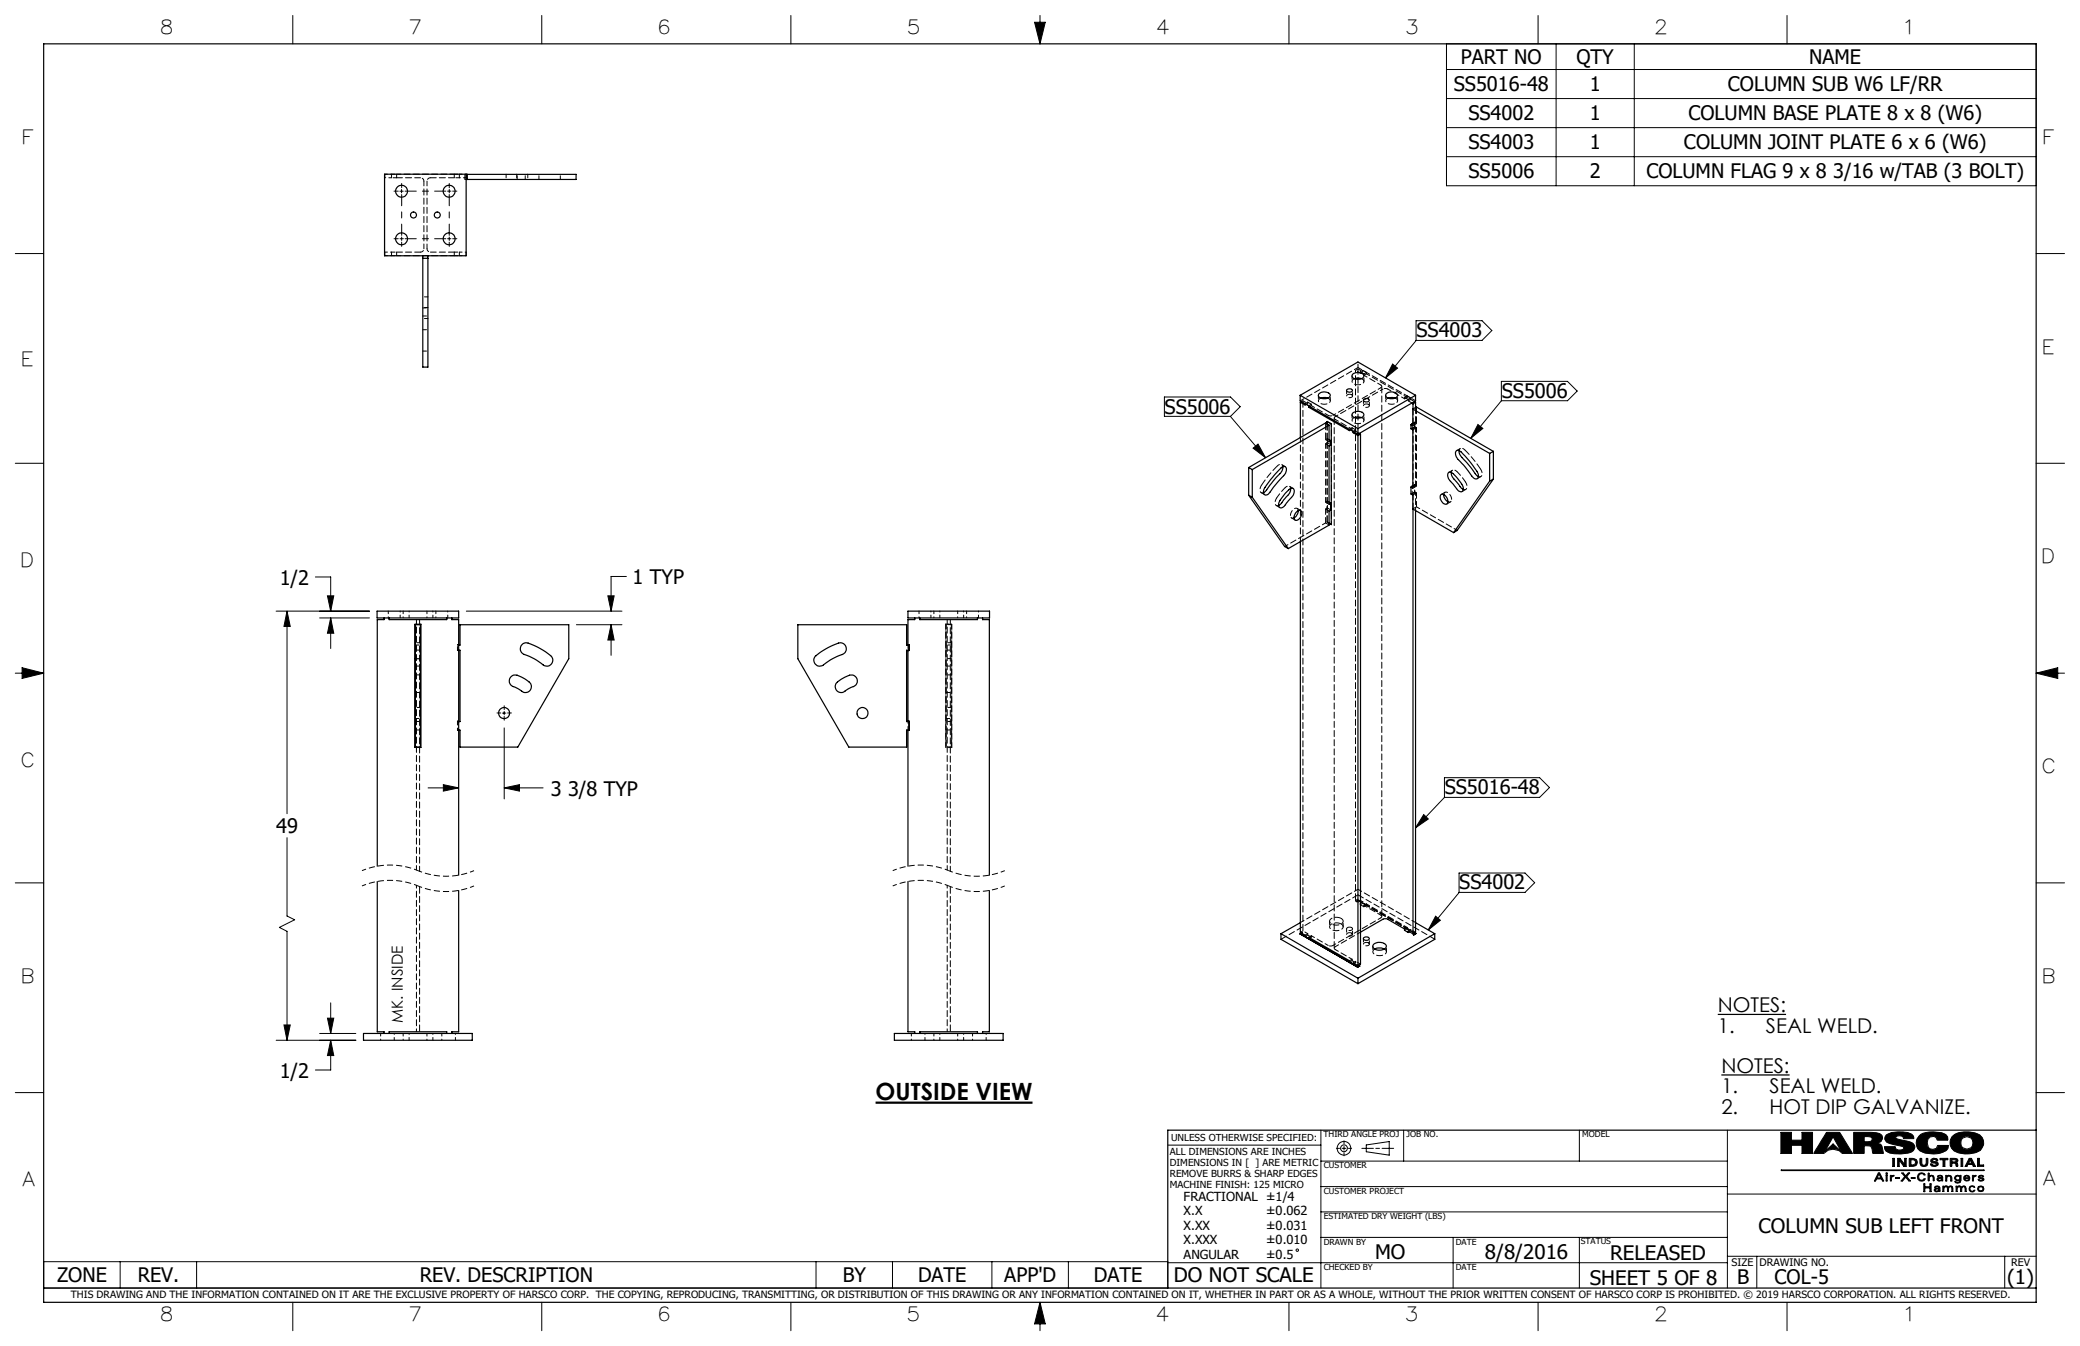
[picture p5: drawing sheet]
<svg xmlns="http://www.w3.org/2000/svg" width="432mm" height="279mm" viewBox="0 0 432 279" stroke-linecap="round" stroke-linejoin="round" font-family="sans-serif">
<g fill="none" stroke="#000" stroke-width=".21">
<path d="M60.8 3.2v5.9M112.5 3.2v5.9M164.2 3.2v5.9M214.8 4.6h2.2l-1.1 4.5zM215.9 3.2v5.9M267.6 3.2v5.9M300.3 9.1h122.4v29.5h-122.4zM300.3 14.4h122.4M319.3 3.2v5.9M323 9.1v29.5M339.3 9.1v29.5M371 3.2v5.9"/>
<path d="M83 39.7h.7M83.4 39.3v.7M300.3 20.5h122.4M300.3 26.5h122.4M300.3 32.5h122.4M3.2 52.6h5.9M422.7 52.6h5.9M289.1 75.6l1 .8-2.5 2.1zM294 66.6h13.7l2 2-2 2.1h-13.7zM294 70.7l-6.4 7.8M311.7 79.2h13.7l2 2-2 2h-13.7zM3.2 96.2h5.9"/>
<path d="M241.7 82.4h13.7l2.1 2-2.1 2h-13.7zM255.4 86.5l7.3 8.5M260.1 93l1.1-.8 1.5 2.8zM306.8 88.1l1 .8-2.5 2.1zM311.7 83.2l-6.4 7.8M422.7 96.2h5.9M65.5 119.8h3.2v7.1M130 119.7h-3.1v7.2M3.2 139.7h5.9M4.6 138.6l4.5 1.1-4.5 1.1zM57.3 126.9h19.4M59.6 126.9l.7 3.1h-1.4z"/>
<path d="M59.6 126.9v42M66.4 128.3h10.3M68 123.7h1.3l-.6 3.2zM68.7 128.3l.6 3.1h-1.3zM68.7 128.3v6.3M96.8 126.9h32.3M119.7 129.7h9.4M126.2 123.7h1.3l-.6 3.2zM126.9 129.7v6.3M126.9 129.7l.6 3.2h-1.3zM422.7 139.7h5.9M422.7 139.7l4.5-1.1v2.2z"/>
<path d="M104.3 148h.7M104.7 151.1v14.7M104.7 147.7v.7M59.6 173.9v16.2l1.6 .8-3.2 1.6 1.6 .8v22.6M88.9 163.5h6.3M92 162.9l3.2 .6-3.2 .7zM104.7 163.5l3.1-.6v1.3zM104.7 163.5h8M295.6 169.1l.9 .9-2.6 1.8zM299.9 161.4h19.7l2.1 2.1-2.1 2h-19.7zM299.9 165.5l-6 6.3M3.2 183.3h5.9"/>
<path d="M298 190.2l1 .8-2.5 2zM302.9 181.2h13.7l2 2-2 2h-13.7zM302.9 185.3l-6.4 7.7M422.7 183.3h5.9M57.3 215.9h16.6M58.9 212.8h1.4l-.7 3.1zM66.4 214.5h7.5M68 211.3h1.3l-.6 3.2zM68.7 215.9l.6 3.2h-1.3zM68.7 208.2v6.3M68.7 215.9v6.2h-3.2M3.2 226.8h5.9"/>
<path d="M242.4 237.7h31.8M274.2 234.6v32.8M277.4 238.4h.7M278.6 238.4h.8M279 236.8v.7M279 238v.8M279 239.3v.6M279.9 238.4h.7M282.7 238.4h2.4M283.6 237.7l4.8-.7v2.8l-4.8-.7zM285.6 238.4h.8M286.9 238.4h2.4"/>
<path d="M291.4 234.6v6.4M327.9 234.6v6.4M358.6 234.6v32.8M369.7 235.1h2.2v1.6h2.2v-1.6h2.2v4.3h-2.2v-1.7h-2.2v1.7h-2.2zM379.2 235.1h2.7l2.7 4.3h-2.2a2.5 2.5 0 0 0-3.8 0h-2.1zM380.5 236l1.7 3-1.7-1.5-1.7 1.5zM384.8 235.1h3.7l1.7 .2 .5 .4 .1 .6-.3 .7-.8 .3 .7 .2 .3 .4 .3 1.5h-2.2l-.2-1-.3-.5-.6-.1h-.7v1.6h-2.2zM387 235.9l1.4 .1a.51 .51 0 0 1 0 .9l-1.4 .1zM389.7 237.3h.1M391.6 235.6a6.4 6.4 0 0 1 5.3-.2l.3 .4 .1 .6h-2.1l-.1-.4a1.07 1.07 0 0 0-1.5 .1v.1a3 3 0 0 0 1.9 .6l1.6 .5 .4 .7a1.36 1.36 0 0 1-1.4 1.4 6.7 6.7 0 0 1-4.6-.5l-.3-.9h2.3v.4a1.01 1.01 0 0 0 1.7-.2l-.4-.3-3.1-.8-.4-.7zM398.5 235.7a5.3 5.3 0 0 1 5.5-.2l.3 .5 .1 .7h-2.2l-.3-.6-.5-.2-.7 .1-.5 .5-.1 .7 .2 1 .4 .3 .5 .1 .8-.2 .2-.6h2.3l-.1 .6a3.9 3.9 0 0 1-2.8 1.1 4.2 4.2 0 0 1-3.5-1.1 2.19 2.19 0 0 1 .4-2.7zM405.2 235.9a5.4 5.4 0 0 1 5.8-.4 2.09 2.09 0 0 1 .8 2.2l-.7 1.1a5.9 5.9 0 0 1-5.4 .1 2.08 2.08 0 0 1-.5-3z"/>
<path d="M422.7 226.8h5.9M274.2 256.9h84.4M274.2 251.6h84.4M274.2 246.3h84.4M274.2 241h84.4M301.7 256.9v10.5M327.9 256.9v10.5M358.6 247.9h64.1M369.8 242.9h42.1v.1h-42.1zM389.9 243.5h.3l.9 1.6h-.3l-.2-.4h-1l-.2 .4h-.3zM390.1 243.7l.4 .8h-.8zM391.5 244h.3v1.1h-.3z"/>
<path d="M391.5 243.5h.3v.2h-.3zM392.4 244h.2v.2l.2-.2h.4v.2l-.5 .1-.1 .8h-.2zM392.6 244.2h.1M392.9 240.5h.4v1.6h-.4zM393.6 244.4h.7v.2h-.7zM393.9 240.5h.5l1 1.2v-1.2h.3v1.6h-.5l-.9-1.3v1.3h-.4zM394.3 240.8h.1M394.8 243.5h.3l.5 .6 .5-.6h.4l-.7 .7 .8 .9h-.3l-.7-.7-.6 .7h-.3l.7-.9zM396.3 240.5a1.61 1.61 0 0 1 1.7 .5v.3l-.1 .5-.8 .3h-.8zM396.7 240.7a.62 .62 0 0 1 .8 .2 .62 .62 0 0 1 0 .7l-.8 .2zM396.8 244.4h.7v.2h-.7zM398.3 243.7a.87 .87 0 0 1 1.4 .2l-.7-.3-.3 .1-.3 .2-.1 .4 .2 .5a.59 .59 0 0 0 .9-.1h.3l-.3 .4h-.9l-.4-.3-.1-.5z"/>
<path d="M398.6 240.5h.4v1l.1 .3 .3 .1 .3-.1 .2-.4v-.9h.3v.9l-.2 .5a.93 .93 0 0 1-1.4-.4zM399.4 245.7h.2v.6h1v-.6h.3v1.7h-.3v-.8h-1v.8h-.2zM400.3 243.5h.2v.7l.5-.3a.79 .79 0 0 1 .4 1.2h-.1a.87 .87 0 0 0-.3-1 .85 .85 0 0 0-.5 1h-.2zM400.5 244.2h.1M400.9 240.7l.5-.3 .7 .1 .2 .4h-.4l-.1-.2h-.3l-.3 .2 .2 .2 .8 .2 .2 .4-.1 .2-.6 .2-.7-.1-.2-.4h.3l.4 .3 .5-.1v-.2l-1-.3-.2-.2zM401.7 246.3a.67 .67 0 0 1 1 .3v.7h-.2v-.1l-.7 .2-.2-.2v-.3l.1-.2 .8-.1-.1-.2-.3-.1-.5 .2zM402.4 244.7l.7-.1-.1 .3-.2 .1h-.3zM402.5 246.8h.1M402.5 246.8l-.8 .2 .2 .2h.3l.2-.1 .1-.3M402.5 247.2h.1M402.8 240.5h1.6v.2h-.6v1.4h-.4v-1.4h-.6zM403.1 244.6h.1"/>
<path d="M403.1 244.4l-.1-.2-.3-.1-.5 .2v-.2l.6-.2 .4 .2 .1 1h-.2v-.1M403.1 244.4l-.8 .1-.2 .3 .3 .3 .3 .1 .4-.2M403.1 244.4h.1M403.1 245h.1M403.5 246.4v-.2h-.2v1.1h.2l.1-.8 .4-.2 .3 .4v.6h.2l.1-.8 .3-.2 .3 .4v.6h.2l-.1-1-.5-.1-.3 .3M403.5 246.4l.5-.3 .4 .4M403.5 246.4h.1M403.9 244h.2v.2l.4-.3 .5 .2 .2 .4v.6h-.2l-.2-.9-.2-.1-.3 .1-.2 .9h-.2zM404.1 244.2h.1M404.4 246.5h.1M404.8 240.5a1.96 1.96 0 0 1 1.6 .2l-.1 .5-.3 .1 .4 .2 .1 .6h-.4a.61 .61 0 0 0-.7-.7h-.2v.7h-.4zM405.2 240.7l.8 .1v.3l-.8 .1z"/>
<path d="M405.9 244.1l.5-.2 .5 .3v-.2h.2v1l-.2 .5-.5 .1-.5-.1-.1-.3 .8 .2 .2-.1 .1-.4-.5 .2-.5-.2-.2-.4zM406 241.3h.1M406.1 244.2l.3-.1 .4 .1 .1 .3-.1 .3-.4 .2-.3-.2-.1-.3zM406.3 246.4v-.2h-.3l.1 1.1h.2l.1-.8 .3-.2 .3 .4v.6h.2l.1-.8 .4-.2 .3 .4v.6h.2l-.2-1-.4-.1-.4 .3M406.3 246.4l.4-.3 .5 .4M406.3 246.4h.1M407.1 240.5h.4v1.6h-.4zM407.2 246.5h.1M407.9 244.1l.4-.2 .5 .2 .1 .5h-1.1l.2 .3 .3 .1 .6-.2-.1 .2-.7 .1-.4-.2v-.6zM408 244.2l.3-.1 .4 .4h-.8zM408.8 240.5h.5l.8 1.6h-.5l-.1-.4h-1l-.2 .4h-.3zM408.9 246.3l.5-.2 .4 .1 .2 .3-.8-.2-.2 .2-.1 .3 .2 .4 .3 .1 .6-.2-.2 .2-.7 .1-.3-.3z"/>
<path d="M409 240.8l.3 .7h-.6zM409.5 244h.2v.2l.5-.2v.2l-.4 .1-.1 .8h-.2zM409.7 244.2h.1M410.5 240.5h.4v1.3h.9v.3h-1.3zM410.7 246.3l.5-.1 .5 .1 .2 .5-.2 .4-.5 .2-.5-.2-.2-.4zM410.7 244.2a.74 .74 0 0 1 1.1-.1v.2l-.5-.2-.4 .2 .7 .2 .3 .3a.76 .76 0 0 1-1.1 .3l-.2-.3 .8 .2 .2-.2a.87 .87 0 0 1-.9-.6zM410.8 246.5l.4-.2 .4 .2 .1 .3-.1 .3-.4 .1-.4-.1-.1-.3zM9.1 261.9h233.3v5.5h-233.3zM24.9 261.9v5.5M40.8 261.9v5.5M60.8 270.3v5.9M112.5 270.3v5.9"/>
<path d="M164.2 270.3v5.9M169.4 261.9v5.5M185.3 261.9v5.5M205.9 261.9v5.5M215.9 270.3v5.9M215.9 270.3l1.1 4.5h-2.2zM221.8 261.9v5.5M242.4 262.1h116.2M267.6 270.3v5.9M319.3 270.3v5.9M358.6 260.8h64.1M364.7 260.8v6.6"/>
<path d="M371 270.3v5.9M416.2 260.8v6.6"/>
<circle cx="279" cy="238.4" r=".71"/>
<circle cx="279" cy="238.4" r="1.41"/>
<circle cx="408.3" cy="237.3" r="1.3"/>
<circle cx="269.3" cy="259.5" r=".25"/>
</g>
<g fill="none" stroke="#000" stroke-width=".25">
<path d="M9.1 9.1h413.6v261.2h-413.6zM96.8 36.2v16.9h-17v-16.9h39.8v1.1h-22.8M97 36.2v1.1M87.8 53.1v23.1h1v-23.1M87.8 53.6h1M280.8 77.6a1.55 1.55 0 0 1 2.3 .4 1.42 1.42 0 0 1-2.4 0zM281.2 78.6l.8-.1 .6 .1M281.4 78.5v.2M259.2 97v5.8M259.2 97l.8 .5M260 97.5v5.7M266.1 97a.61 .61 0 0 1 .8-.1 .61 .61 0 0 1 .1 .9 4.8 4.8 0 0 1-1.6 2.1l-1.4 1.7a1.49 1.49 0 0 1-1.4 1.2 1.06 1.06 0 0 1 0-1.6l2-2.6z"/>
<path d="M266.3 96.9a2.53 2.53 0 0 1-1.3 2.2l-2.3 2.9-.4 .3M269.9 82.1v1.1l12 6.9M269.9 82.1l12 6.9M269.9 82.1l12-7 12 7M269.9 83.5l1 .6v-.3M269.9 83.5v7.3M270.2 83.4l-.3 .1M271.7 84.2v.3M271.7 84.5l8.4 4.9v-.3M271.9 84.4l-.2 .1M273.8 81.8a1.56 1.56 0 0 1 2.4 .2 1.46 1.46 0 0 1-2.4 .4l-.1-.2zM274.2 82.7l.6-.2 .8 .2"/>
<path d="M275.5 88v-.5l.9 .5v20.9l-.5-.3M275.5 87.5v.5M275.9 88.3l-.7-.5-16 9.2M275.9 88.3l-15.9 9.2M275.9 88.3v3.4l.4-.2M275.9 91.3l.4 .2M276.3 91.5v.9l-.4 .2v12.1l.4-.2M279.6 80.9a.67 .67 0 0 1 1.1 .2 .69 .69 0 0 1-1.2-.1zM280.8 85.7a1.58 1.58 0 0 1 2.3 .3 1.37 1.37 0 0 1-2 .6 .53 .53 0 0 1-.4-.3 .53 .53 0 0 1 .1-.6zM280.9 89.6v.2M280.9 89.8l1 .6M281.1 89.7l-.2 .1"/>
<path d="M281.2 86.7l.6-.2 .8 .2M281.9 89v1.1M281.9 90.4v110M282.2 90l.2 .1M282.4 90.1l-.5 .3M282.4 90.1v110l-.5 .3M283 83a.68 .68 0 0 1 1.2 .1 .66 .66 0 0 1-.6 .3 .66 .66 0 0 1-.6-.4zM287.8 81.7a1.58 1.58 0 0 1 2.3 .3 1.46 1.46 0 0 1-2.3 .4l-.1-.3zM288.1 82.7l.6-.2 .9 .2M292.9 88.2v.8l.4 .2v12.1l-.4-.2M293.1 83.7l.2 .1M293.2 87.9v.1"/>
<path d="M293.2 87.9l.1 .1M293.2 88l-.3 .2M293.3 84.9l15.9 9.2M293.3 84.9l.7-.4 16 9.2M293.3 84.9v3.5l-.4-.2M293.3 83.8v1.1M293.6 83.4l.3 .1M293.9 83.5l-.6 .3M293.9 82.1v1.1l-12 6.9M293.9 83.5v1.1M293.9 82.1l-12 6.9M300.7 98.1a.88 .88 0 0 1 1.2 .5l.9 1a2.12 2.12 0 0 1 .8 2.4 1.05 1.05 0 0 1-1.4-.8l-.6-.8a1.96 1.96 0 0 1-.9-2.3z"/>
<path d="M301.3 98.1a2.99 2.99 0 0 0 1.2 2.1l.9 1.2 .4 .2M302.3 93.6l.5-.1a14.7 14.7 0 0 1 4.1 5.1 .61 .61 0 0 1-.3 .8 .61 .61 0 0 1-.8-.3l-2.3-2.9a3.1 3.1 0 0 1-1.3-2.1zM302.9 93.6a2.79 2.79 0 0 0 1.3 2.1l1.1 1.3a4.7 4.7 0 0 0 1.6 1.9M309.2 94.1v5.8M309.2 99.9l-7.4 10.7M310 93.7l-.8 .4M310 99.4l-.8 .5M310 93.7v5.7M310 99.4l-7.5 10.7-.7 .5M259.2 102.8l.8 .4M259.2 102.8l7.5 10.7 .7 .4M260 103.2l7.4 10.7"/>
<path d="M267.7 101.5a.61 .61 0 0 1 .8 0 .61 .61 0 0 1 .1 .8l-.2 .6-1.3 1.5a1.25 1.25 0 0 1-1.5 .9 1.75 1.75 0 0 1 .6-2zM267.9 101.4a2.97 2.97 0 0 1-1.2 2.1l-.7 1-.6 .5M269.3 106.1a.59 .59 0 0 1 .9 0 .59 .59 0 0 1 0 .8 1.06 1.06 0 0 1-1.5 1 1.5 1.5 0 0 1 .6-1.8zM269.5 106a1.89 1.89 0 0 1-.9 1.5M269.9 112.4v81.1l1 .6v.3l.8 .4M275.9 104.2l.4 .3M276.3 104.5v1.4l-.4 .2v2.9l-8.5 4.9M292.9 101.1v1.5l.4 .2v2.9l8.5 4.9M293.3 101l-.1-.1-.3 .2M293.3 105.7v88.2M293.9 106v87.5l-.6 .4M299.1 102.7a1.06 1.06 0 0 1 1.4 1 .63 .63 0 0 1-.2 1 .63 .63 0 0 1-.9-.5 1.39 1.39 0 0 1-.3-1.5z"/>
<path d="M299.7 102.7a1.81 1.81 0 0 0 .9 1.5M78.3 126.9h16.9v1.4h-16.9zM79.7 128.3v.3h-1.4v51.2M80.8 128.3v.3h11.9v-.3M86.1 129.6h1.3v25.6h-1.3zM86.2 136.7h1.1M86.2 129.7h1.1v25.4h-1.1zM93.8 128.3v.3h1.4v53.1M95.2 133.9h.3v-4.2h22.6v7l-10.6 18.4h-12v-3.5h-.3M95.2 135h.3v14.8h-.3M108.4 133.8l.6-.3a10.3 10.3 0 0 1 4.8 2.2 1.41 1.41 0 0 1 .9 1.8 1.32 1.32 0 0 1-1.2 .8 1.32 1.32 0 0 1-1.2-.6 13.7 13.7 0 0 0-3.7-2 1.24 1.24 0 0 1-.2-1.9zM169.2 136.2a13.6 13.6 0 0 1 5.3-2.8 1.31 1.31 0 0 1 1.2 1.4 1.31 1.31 0 0 1-1.4 1.2 12.1 12.1 0 0 0-3.5 2.1 1.26 1.26 0 0 1-1.6-.3 1.26 1.26 0 0 1 0-1.6z"/>
<path d="M188.5 126.9h16.9v1.4h-16.9zM188.5 135v14.8M188.5 133.8h.2v1.2h-.2M188.7 133.9h-.5v-4.2h-22.6v7l10.6 18.4h12v-3.5h.5M188.7 135h-.5v14.8h.5M189.9 128.3v.3h-1.4v5.3M191 128.3v.3h11.9v-.3M204 128.3v.3h1.4v53.1M106.1 140.5a1.72 1.72 0 0 1 2.2 .1 3.7 3.7 0 0 1 2 1.7 1.31 1.31 0 0 1-.9 1.4 1.31 1.31 0 0 1-1.5-.5l-.7-.4a1.79 1.79 0 0 1-1.5-1.3l.1-.7zM173.7 141.7l1-.8a3.5 3.5 0 0 1 2.5-.7 1.32 1.32 0 0 1 .7 1.5 1.32 1.32 0 0 1-1.2 1l-.7 .4a1.83 1.83 0 0 1-1.9 .6 1.25 1.25 0 0 1-.4-2zM188.5 151.6v28.2M188.5 149.7h.2v1.9h-.2"/>
<path d="M78.3 183v31.2h1.4v.3M95.2 184.9v29.3h-1.4v.3M188.5 183v31.2h1.4v.3M205.4 184.9v29.3h-1.4v.3M265.9 193.8l16 9.3M265.9 193.8v1.2l16 9.2M269.9 193.9l.3-.2-.3 .2 11.9 6.9M269.9 191.5l-4 2.3M270 193.9l11.8 6.8M270 193.9h.1M270.2 193.7l-.2 .2M271.7 194.8v-.2l8.4 4.8v.3l.8 .5"/>
<path d="M272 194.7l-.3 .1M282.4 193.5l4.8-2.8h.7l3.7 2.1v.3l.7 .5M283 194.7a.67 .67 0 0 1 .7-.2 .67 .67 0 0 1 .5 .4 .68 .68 0 0 1-.6 .3 .68 .68 0 0 1-.6-.5zM285.2 196a1.81 1.81 0 0 1 2.6 .4 1.46 1.46 0 0 1-2.1 .7 .7 .7 0 0 1-.5-1.1zM285.4 197a2.31 2.31 0 0 1 2 0M292.3 193.6v-.3l1 .6M292.6 193.4l-.3 .2M293.6 193.7l.2 .1M293.7 193.7l.2 .1M293.7 193.6l.2 .2-.5 .2 .4-.2M293.8 193.8h.1M293.9 191.5l4 2.3"/>
<path d="M297.9 193.8l-16 9.3M297.9 193.8v1.2l-16 9.2M75.5 214.5h22.5v1.4h-22.5zM80.8 214.5v-.3h11.9v.3M185.7 214.5h22.5v1.4h-22.5zM191 214.5v-.3h11.9v.3M280.9 200.2v-.3l1 .5M281.2 200l-.3 .2M281.8 200.7h.1M281.9 203.1v1.1M282.2 200.5l-.4 .3M282.2 200.5l-.4 .2"/>
<path d="M422.7 234.6h-180.3v32.8M9.1 267.4h413.6"/>
<circle cx="83.4" cy="39.7" r="1.23"/>
<circle cx="93.2" cy="39.7" r="1.23"/>
<circle cx="83.4" cy="49.6" r="1.23"/>
<circle cx="85.8" cy="44.6" r=".61"/>
<circle cx="90.8" cy="44.6" r=".61"/>
<circle cx="93.2" cy="49.6" r="1.23"/>
<circle cx="104.6" cy="148" r="1.15"/>
<circle cx="179.1" cy="148" r="1.15"/>
</g>
<path d="M215.9 270.3l-1.1 4.5h2.2zM214.8 4.6h2.2l-1.1 4.5zM4.6 138.6l4.5 1.1-4.5 1.1zM422.7 139.7l4.5-1.1v2.2zM369.7 235.1v4.3h2.2v-1.7h2.2v1.7h2.2v-4.3h-2.2v1.6h-2.2v-1.6zM387 235.9l1.4 .1 .3 .6-.5 .4h-1.2zM384.8 235.1v4.3h2.2v-1.6l1.4 .1 .4 1.5h2.2l-.4-1.7-.4-.3-.5-.1a1.15 1.15 0 0 0 1.1-1.2 1.41 1.41 0 0 0-1.7-1zM391.6 235.6a1.12 1.12 0 0 0-.2 1.2 1.12 1.12 0 0 0 1.1 .7l1.8 .3a.72 .72 0 0 1 .9 .5 1.03 1.03 0 0 1-1.7-.1v-.2h-2.3a1.46 1.46 0 0 0 1.7 1.5 7.2 7.2 0 0 0 4.2-.6 1.1 1.1 0 0 0 .3-1.2 1.1 1.1 0 0 0-1-.7l-2.1-.5a.58 .58 0 0 1-.7-.5l.4-.2h.6l.5 .2 .1 .4h2.1v-.2a1.62 1.62 0 0 0-1.8-1.2 6.2 6.2 0 0 0-3.9 .6zM398.3 235.9a2.19 2.19 0 0 0-.3 2.3 2.19 2.19 0 0 0 2 1.2 4.7 4.7 0 0 0 4.3-.9l.2-.7h-2.3a1.07 1.07 0 0 1-1.7 .6 1.38 1.38 0 0 1-.4-1.6 1.38 1.38 0 0 1 1.5-.9l.4 .3 .2 .5h2.2v-.5a1.37 1.37 0 0 0-1.6-1.1 6 6 0 0 0-4.3 .6zM407 237.2a1.3 1.3 0 0 1 2.6 0 1.3 1.3 0 0 1-2.6 0zM405.5 235.7a2.15 2.15 0 0 0-.6 2.3 2.15 2.15 0 0 0 2 1.4 5.7 5.7 0 0 0 4.4-.7 2.15 2.15 0 0 0 .3-2.3 2.15 2.15 0 0 0-1.8-1.3l-1.2-.2a4.6 4.6 0 0 0-3.1 .8zM379.2 235.1l-2.7 4.3h2.1a2.5 2.5 0 0 1 3.8 0h2.2l-2.7-4.3zM380.5 236l1.7 3-1.7-1.5-1.7 1.5zM392.9 240.5v1.6h.4v-1.6zM393.9 240.5v1.6h.4v-1.3l.9 1.3h.5v-1.6h-.3v1.2l-1-1.2zM396.7 240.7h.5l.4 .2 .1 .5-.3 .4h-.7zM396.3 240.5v1.6h.9a.83 .83 0 0 0 .8-.9 .83 .83 0 0 0-.9-.7zM398.6 240.5v1.1a.86 .86 0 0 0 .9 .5 .86 .86 0 0 0 .7-.7v-.9h-.3l-.1 1.2-.3 .2-.4-.1-.1-1.3zM400.9 240.7l-.1 .1a.53 .53 0 0 0 .6 .6l.4 .1a.27 .27 0 0 1 .1 .4 .27 .27 0 0 1-.4 0l-.4-.3h-.3a.86 .86 0 0 0 .8 .5 .86 .86 0 0 0 .8-.6l-.3-.3-.7-.1a.29 .29 0 0 1 0-.5 .29 .29 0 0 1 .4 .2l.1 .1h.4a.84 .84 0 0 0-1.4-.2zM402.8 240.5v.2h.6v1.4h.4v-1.4h.6v-.2zM405.2 240.7l.8 .1a.25 .25 0 0 1 0 .3 .25 .25 0 0 1-.3 .1h-.5zM404.8 240.5v1.6h.4v-.7l.7 .1 .2 .6h.4l-.1-.6-.4-.2 .4-.2v-.4l-.5-.2zM407.1 240.5v1.6h.4v-1.6zM409 240.8l.3 .7h-.6zM408.8 240.5l-.8 1.6h.3l.2-.4h1l.1 .4h.5l-.8-1.6zM410.5 240.5v1.6h1.3v-.3h-.9v-1.3zM390.1 243.7l.4 .8h-.8zM389.9 243.5l-.8 1.6h.3l.2-.4h1l.2 .4h.3l-.9-1.6zM391.5 243.5v.2h.3v-.2zM369.8 242.9v.1h42.1v-.1zM391.5 244v1.1h.3v-1.1zM392.4 244v1.1h.2l.1-.7 .5-.2v-.2h-.3l-.3 .2v-.2zM393.6 244.4v.2h.7v-.2zM394.8 243.5l.6 .7-.7 .9h.3l.6-.7 .7 .7h.3l-.8-.9 .7-.7h-.4l-.5 .6-.5-.6zM396.8 244.4v.2h.7v-.2zM398.3 243.6l-.3 .8a.87 .87 0 0 0 .7 .8 .87 .87 0 0 0 1-.5h-.3l-.2 .3h-.3a.67 .67 0 0 1-.6-.9 .67 .67 0 0 1 1.1-.2h.3a.86 .86 0 0 0-1.4-.3zM400.3 243.5v1.6h.2v-.7l.4-.3 .4 .2v.8h.2v-.9l-.6-.3-.4 .3v-.7zM402.4 244.7l.3-.1a.23 .23 0 0 1 .4 .1 .23 .23 0 0 1-.2 .3h-.3a.22 .22 0 0 1-.2-.1 .22 .22 0 0 1 0-.2zM402.3 244.1l-.1 .2 .3-.2 .4 .1a.2 .2 0 0 1 .1 .3 .2 .2 0 0 1-.3-.1l-.5 .1-.1 .5 .3 .2 .7-.2v.1h.2l-.1-1-.3-.2zM403.9 244v1.1h.2v-.6l.3-.4 .5 .1 .1 .9h.2l-.1-1-.6-.2-.4 .3v-.2zM406 244.1l-.1 .1a.6 .6 0 0 0 .1 .8 .6 .6 0 0 0 .9-.1l-.1 .4-.2 .1h-.4l-.2-.2-.2 .1 .4 .3 .8-.2 .1-.3v-1.1h-.2v.2a.7 .7 0 0 0-.9-.1zM406 244.5a.45 .45 0 0 1 .9 0 .45 .45 0 0 1-.9 0zM408 244.2l.5-.1 .2 .4h-.8zM407.8 244.1l-.2 .6a.67 .67 0 0 0 .6 .5 .67 .67 0 0 0 .7-.4l-.8 .2-.3-.4h1.1a.67 .67 0 0 0-.4-.6 .67 .67 0 0 0-.7 .1zM409.5 244v1.1h.2v-.7l.5-.2v-.2h-.3l-.2 .2v-.2zM410.8 244.1a.38 .38 0 0 0 0 .4 .38 .38 0 0 0 .4 .2h.2a.21 .21 0 0 1 .2 .3 .21 .21 0 0 1-.4 0l-.6-.2 .2 .3 .5 .1a.37 .37 0 0 0 .5-.2 .37 .37 0 0 0-.2-.5l-.4-.1a.21 .21 0 0 1-.2-.3 .21 .21 0 0 1 .3 0l.5 .2-.4-.4zM399.4 245.7v1.7h.2v-.8h1v.8h.3v-1.7h-.3v.6h-1v-.6zM401.8 246.9l.4-.1a.24 .24 0 0 1 .3 .3 .24 .24 0 0 1-.4 .1l-.3-.1zM401.7 246.3l-.1 .2 .5-.2 .3 .1a.23 .23 0 0 1 0 .3 .23 .23 0 0 1-.3 0 .41 .41 0 0 0-.6 .4 .41 .41 0 0 0 .7 .3l.3-.2v.1h.2v-.9l-.3-.2zM409 246.2l-.2 .3v.5l.4 .4h.6l.2-.3-.5 .2-.3-.1-.3-.3 .1-.4 .5-.2 .5 .2a.62 .62 0 0 0-1-.3zM410.7 246.7a.5 .5 0 0 1 1 0 .5 .5 0 0 1-1 0zM410.5 246.8a.65 .65 0 0 0 1.3 0 .65 .65 0 0 0-1.3 0zM403.3 246.2h.2v.2l.5-.3 .4 .4 .4-.3h.4l.2 .3v.8h-.2v-.8l-.2-.2-.5 .3v.7h-.2v-.7l-.3-.3-.4 .2-.1 .8h-.2zM406 246.2h.3v.2l.5-.3 .4 .4 .3-.3h.5l.2 .4v.7h-.2v-.7l-.3-.3-.4 .2-.1 .8h-.2v-.7l-.3-.3-.4 .3v.7h-.2z" fill-rule="evenodd" fill="#000"/>
<path d="M181.8 228.9h32.5" fill="none" stroke="#000" stroke-width=".46"/>
<path d="M356.6 210.6h14.2M357.3 223.1h14.2" fill="none" stroke="#000" stroke-width=".26"/>
<path d="M86.8 183.9a15.1 15.1 0 0 0-11.6 0M86.8 180.7a15.1 15.1 0 0 0-11.6 0M98.4 183.9a15.1 15.1 0 0 1-11.6 0M98.4 180.7a15.1 15.1 0 0 1-11.6 0M197 183.9a15.1 15.1 0 0 0-11.7 0M197 180.7a15.1 15.1 0 0 0-11.7 0M208.6 183.9a15.1 15.1 0 0 1-11.6 0M208.6 180.7a15.1 15.1 0 0 1-11.6 0" fill="none" stroke="#000" stroke-width=".21" stroke-dasharray="1.3 .6" stroke-dashoffset=".4" stroke-linecap="butt"/>
<g fill="none" stroke="#000" stroke-width=".21" stroke-dasharray="15.2 1.3 1.3 1.3">
<path d="M82.7 39.7h-.9M83.4 39v-.9M93.3 39.7v-.4M93.3 39.7h-.4M93.3 39.7v.3M93.3 39.7h.3M93.3 39v-.9M94 39.7h.8M82.7 49.6h-.9M83.4 49.6v-.4M83.4 49.6h-.4M83.4 49.6v.3"/>
<path d="M83.4 49.6h.3M83.4 50.3v.8M93.3 49.6v-.4M93.3 49.6h-.4M93.3 49.6v.3M93.3 49.6h.3M93.3 50.3v.8M94 49.6h.8M104 148h-.8M104.7 147.3v-.8M104.7 148.7v.8M105.4 148h.8"/>
</g>
<path d="M84.1 39.7h8.5M83.4 48.8v-8.4M84.1 49.6h8.5M93.3 48.8v-8.4" fill="none" stroke="#000" stroke-width=".21" stroke-dasharray="15.2 1.3 1.3 1.3" stroke-dashoffset="12.9"/>
<path d="M196.3 129.6h1.3v25.6h-1.3z" fill="none" stroke="#808080" stroke-width=".25"/>
<g fill="#000">
<path d="M260.1 93l1.1-.8 1.5 2.8zM306.8 88.1l1 .8-2.5 2.1zM298 190.2l1 .8-2.5 2zM295.6 169.1l.9 .9-2.6 1.8zM289.1 75.6l1 .8-2.5 2.1z"/>
<path d="M59.6 126.9l.7 3.1h-1.4zM58.9 212.8h1.4l-.7 3.1zM104.7 163.5l3.1-.6v1.3zM92 162.9l3.2 .6-3.2 .7zM126.9 129.7l.6 3.2h-1.3zM126.2 123.7h1.3l-.6 3.2zM68.7 128.3l.6 3.1h-1.3zM68 123.7h1.3l-.6 3.2zM68 211.3h1.3l-.6 3.2zM68.7 215.9l.6 3.2h-1.3z"/>
</g>
<path d="M281.9 76.6v12.4M265 103.4l1.8-2.2M267.9 107a1.36 1.36 0 0 1 1.4-1.4l.2 .4M301.4 103.7a1.36 1.36 0 0 0-1.5-1.5l-.2 .4M304.2 100l-1.8-2.1M87.1 128.6v52.3M197.3 128.6v52.3M197.6 129.6v25.5M196.3 155.1v-25.5" fill="none" stroke="#000" stroke-width=".21" stroke-dasharray="1.3 .6" stroke-dashoffset=".2"/>
<g fill="none" stroke="#000" stroke-width=".21" stroke-dasharray="1.3 .6" stroke-dashoffset=".4">
<path d="M79.9 36.2v.7M81.3 36.2v.7M82.3 36.2v.7M82.3 36.2h12M94.3 36.2v.7M95.4 36.2v.7M96.5 36.9v-.7M96.8 36.2v.7M79.9 52.3v.8M81.3 52.3v.8M82.3 52.3v.8M82.3 53.1h12"/>
<path d="M94.3 52.3v.8M95.4 52.3v.8M96.8 52.3v.8M281.9 76.3l-12 6.9M282.9 76.9l.8 .4M283.1 77.6l-.7-.4M266.8 96.9l-.7-.5M271 83.8l.7 .4M271.5 83.5l.7 .4M275.2 91.3l.7 .4M275.6 91.9v-.9M275.9 92.6l-.7-.5"/>
<path d="M276.3 92.3l-.7-.4M277.2 86.5a.3 .3 0 0 0-.2 .3 .3 .3 0 0 0 .2 .3M280.2 89.1l.7 .4M280.7 88.8l.7 .4M281.4 89.5l.8 .5M286.6 80.5a.3 .3 0 0 0 .3-.3 .3 .3 0 0 0-.3-.3M292.1 82.2l.8 .4M292.4 82.9l-.8-.4M292.9 82.9l.7 .5M293.1 83.7l-.7-.5M293.3 88.3l.8-.4M293.4 89v12"/>
<path d="M293.7 87.7v.9M293.7 88.6l-.8 .4M293.9 88.7v12M293.9 83.2l-12-6.9M294.1 88.8l-.8 .4M301.5 97.6l-.7 .4M303.2 93.1l-.8 .4M306.7 99.3l.7-.4M261.8 102.3l.8 .4M265 104.9l.7 .5M268.1 107.5l.8 .5M268.4 101.4l-.7-.5"/>
<path d="M270 106l-.7-.5M275.2 104.2l.7 .5M275.2 108.5l.7 .5M275.9 106.1l-.7-.4M276.3 105.9l-.7-.5M293.3 101.3l.8-.4M293.3 105.6l.8-.4M293.7 102.1l-.8 .4M294.1 102.3l-.8 .5M300 102.2l-.8 .4M300.4 104.6l.7-.4M303.5 102l.8-.4"/>
<path d="M86.5 128.6v52M196.4 129.7v4.2M196.6 128.6v52M197.5 129.7v4.2M269.9 193.9l12 6.9M272.2 194.5l-.7-.4M277.2 197.1a.3 .3 0 0 1-.2-.3 .3 .3 0 0 1 .2-.3M281.4 199.8l-.7-.4M281.9 184.6l-11.9 6.9M282.4 187.8l.7 .4M283.7 187.9l-.8-.4M286.6 190a.3 .3 0 0 1 .3 .2 .3 .3 0 0 1-.3 .3"/>
<path d="M292.9 193.2l-.8-.4M293.9 191.5l-12-6.9"/>
</g>
<g fill="none" stroke="#000" stroke-width=".21" stroke-dasharray="1.3 .6">
<path d="M96.5 37.2v-.3M96.5 37.2h.3M96.8 36.2h.1M87.7 53v.1M87.8 53.1h.1M88.9 53.1h.1M88.9 53v.1M281.9 76.6l-.5 .3M282.4 77.2v.3M282.8 78.7l-.2-.1M282.9 76.9l-.5 .3M282.9 77.2v-.3"/>
<path d="M282.9 77.2l-.5 .3M283.1 77.9v-.3M283.7 77.6l-.6 .3M283.7 77.3l-.6 .3M283.7 77.3v.3M270.5 83.2l-.3 .2M271 83.8h.1M271.5 83.5l-.5 .3M271.5 83.8v-.3M271.5 83.8l-.5 .3M271.7 84.2h.1M272.2 84.2l-.3 .2"/>
<path d="M272.2 83.9l-.5 .3M272.2 83.9v.3M275.5 88v20.4M275.5 87.5h.1M275.6 91l.3 .3M275.6 91l-.4 .3M275.6 91.9l-.4 .2M275.8 82.7l-.1-.1M276.4 88h.1M280.2 89.1h.1M280.6 81.9a.64 .64 0 0 0-1 .4 .67 .67 0 0 0 .6 .3 .67 .67 0 0 0 .6-.5l-.2-.2M280.7 88.8l-.5 .3"/>
<path d="M280.7 89.1v-.3M280.7 89.1l-.5 .3M280.9 89.5h.1M281.4 89.5l-.2 .2M281.4 89.2l-.5 .3M281.4 89.2v.3M281.9 90.1v.3M282.8 86.7h-.2M284.1 84a.64 .64 0 0 0-1 .3 .67 .67 0 0 0 .6 .3 .67 .67 0 0 0 .6-.5l-.2-.1M289.8 82.7l-.2-.1M291.6 82.5v.3M292.1 82.5l-.5 .3"/>
<path d="M292.1 82.2l-.5 .3M292.1 82.5v-.3M292.4 83.2v-.3M292.9 82.9l-.5 .3M292.9 82.6l-.5 .3M292.9 82.6v.3M293.2 88.9l.5-.3M293.2 87.9l.5-.3M293.2 88l.5-.3M293.3 88h.1M293.4 89l-.2-.1M293.4 84.9v3.1"/>
<path d="M293.4 88l.5-.3M293.4 89l.5-.3M293.7 87.6l.2 .1M293.7 87.7l.4 .2M293.7 88.6l.4 .2M293.9 84.6v3.1M293.9 88.7l-.2-.1M275.5 108.4l.4 .2M275.5 108.4h.1M275.6 104l.3 .2M275.6 104l-.4 .2M275.6 105.4l-.4 .3"/>
<path d="M276.4 108.8v.1M276.4 108.9h.1M293.2 102.5l.5-.3M293.2 100.9l.5-.3M293.2 100.9l.5-.2M293.3 101h.1M293.4 102.6l-.2-.1M293.4 101l.5-.3M293.4 102.6l.5-.3M293.7 100.6l.2 .1M293.7 100.7l.4 .2M293.7 102.1l.4 .2"/>
<path d="M293.9 102.3l-.2-.1M95 133.8h.2M95 135v-.1M95 133.9v-.1M95 134.9h.2M95 133.9h.2M95.2 135h-.2M95 149.7h.2M95 151.6v-.1M95 149.8v-.1M95 151.5h.2M95 149.8h.2"/>
<path d="M95.2 151.6h-.2M269.9 193.9h.1M270.3 193.7l.1-.1M270.3 193.6l-.1 .1M270.3 193.6l.1 .1M270.3 193.6h.1M270.4 193.6h-.1M270.4 193.7l-.4 .2M270.4 193.7v-.1M270.5 193.2l-.5 .3M271.5 193.8l-.5 .3M271.5 194.1l-.5 .3"/>
<path d="M271.5 194.1v-.3M272.2 194.5l-.2 .2M272.2 194.2l-.5 .3M272.2 194.2v.3M280.6 192.6a.64 .64 0 0 0-1 .3 .67 .67 0 0 0 .6 .3 .67 .67 0 0 0 .6-.5l-.2-.1M280.6 193.7a.64 .64 0 0 0-1 .4 .67 .67 0 0 0 .6 .2 .67 .67 0 0 0 .6-.4l-.2-.2M280.7 199.4l-.5 .3M280.7 199.4v-.3M280.7 199.1l-.5 .3M281.4 199.8l-.2 .2M281.4 199.6l-.5 .3M281.4 199.6v.2"/>
<path d="M281.5 187.1l.1 .1M281.5 187.1h.1M281.6 187.2l.4-.3M281.6 187.2l-.1-.1M281.6 187.2h.1M281.9 186.6l-.5 .3M281.9 185.8l-15.9 9.2M282 187l-.4 .2M282 187v-.1M282 186.9l-.5 .2M282 186.9h.1M282.4 187.5v.3"/>
<path d="M282.9 187.5l-.5 .3M282.9 187.5v-.3M282.9 187.2l-.5 .3M283.1 188.2v-.3M283.7 187.9l-.6 .3M283.7 187.6l-.6 .3M283.7 187.6v.3M284.1 195.7a.64 .64 0 0 0-1 .4 .67 .67 0 0 0 .6 .2 .67 .67 0 0 0 .6-.4l-.2-.2M285.4 197a.66 .66 0 0 0-.4 .7 .66 .66 0 0 0 .7 .6 1.64 1.64 0 0 0 2.1-.7v-.3l-.4-.3M292.1 192.8l-.5 .3M292.1 192.5l-.5 .3M292.1 192.8v-.3"/>
<path d="M292.9 193.2l-.3 .2M292.9 193l-.5 .3M292.9 193v.2M293.5 194h.1M293.5 194.1v-.1M293.5 194.1l.5-.3M294 193.8h-.1M294 193.8h.1M297.9 195l-16-9.2M78.3 214.5h.1M78.4 214.5h.1M95.2 214.5h.1"/>
<path d="M188.5 214.5h.1M188.6 214.5h.1M205.3 214.5h.1M205.4 214.5h.1M281.9 200.8h.1M281.9 200.8l.4-.3M282.3 200.5h.1"/>
</g>
<g fill="none" stroke="#000" stroke-width=".21" stroke-dasharray="1.3 .6" stroke-dashoffset=".5">
<path d="M81.3 36.2h1M82.3 36.9h-1M94.3 36.2h1.1M95.4 36.9h-1.1M105.1 36.2v1M107.3 36.2v1M107.4 37.2v-1M109 37.2v-1M109.6 36.2v1M111.9 37.2v-1M116.3 37.2v-1M81.3 53.1h1"/>
<path d="M81.3 52.3h1M94.3 53.1h1.1M94.3 52.3h1.1M87.8 65.6h1.1M87.8 72.9h1.1M87.8 68.4h1.1M87.8 63.9h1.1M88.9 66.1h-1.1M88.9 63.8h-1.1M88.9 61.6h-1.1M283.7 77.6l8.4 4.9M286.6 79.9l-3.5-2"/>
<path d="M272.2 84.2l3.5 2M275.7 86.2l.5 .1 .5-.1M276.4 88l-.9-.5M277.2 87.1l3.5 2M288.1 80.8l-.5-.2-.5 .2M291.6 82.8l-3.5-2M293.2 88.9v-.9M293.7 88.6v-1M306.9 98.9a.6 .6 0 0 0 .7-.2 .6 .6 0 0 0 0-.7l-.2-.6M262.3 102.3a.6 .6 0 0 1-.7-.2 .6 .6 0 0 1 0-.8l.3-.6M265.5 104.9a.6 .6 0 0 1-.8-.2 .6 .6 0 0 1 0-.7l.3-.6M275.2 108.5l-8.5 4.9"/>
<path d="M294.1 105.2l8.4 4.9M303.8 101.6a.6 .6 0 0 0 .7-.2 .6 .6 0 0 0 0-.7l-.3-.7M86.3 133.9h1M86.3 138.3h1M87.3 134.9h-1M87.3 133.4h-1M95 134.9v-1M188.5 133.9v1M196.4 134.9h1.1M196.4 133.9v1M196.4 138.3h1.1M197.5 133.9h-1.1"/>
<path d="M197.5 134.9v-1M197.5 129.7h-1.1M197.5 136.7h-1.1M197.5 133.4h-1.1M86.3 149.8h1M86.3 143.7h1M86.3 149.1h1M87.3 151.5h-1M87.3 140.1h-1M87.3 146.9h-1M196.4 151.5h1.1M196.4 149.1h1.1"/>
<path d="M196.4 143.7h1.1M197.5 149.8h-1.1M197.5 155.1h-1.1M197.5 146.9h-1.1M197.5 140.1h-1.1M275.7 196.3l-3.5-2.1M276.7 196.3l-.5 .1-.5-.1M277.2 196.5l5.2-3M280.7 199.1l-3.5-2M282 187l11.8 6.8M283.1 187.9l3.5 2.1M292.1 192.5l-8.4-4.9"/>
<path d="M293.7 193.6l-11.7-6.7"/>
</g>
<path d="M95 151.5v-1.7M188.5 149.8v1.7M196.4 149.8v1.7M197.5 151.5v-1.7" fill="none" stroke="#000" stroke-width=".21" stroke-dasharray="1.3 .6" stroke-dashoffset=".9"/>
<g fill="none" stroke="#000" stroke-width=".21" stroke-dasharray="1.3 .6" stroke-dashoffset=".7">
<path d="M79.9 36.2h1.4M81.3 36.9h-1.4M95.4 36.2h1.4M96.8 36.9h-1.4M79.9 53.1h1.4M79.9 52.3h1.4M95.4 53.1h1.4M95.4 52.3h1.4M275.6 105.4v-1.4M276.4 108.9v-20.9M293.7 100.7v1.4M293.9 102.3v3.7"/>
<path d="M80.6 126.8v1.4M83.1 128.2v-1.4M83.7 126.8v1.4M84.9 128.2v-1.4M88.6 126.8v1.4M89.9 128.2v-1.4M90.5 126.8v1.4M93 128.2v-1.4M190.8 126.8v1.4M193.3 128.2v-1.4M193.9 126.8v1.4M195.1 128.2v-1.4"/>
<path d="M198.8 126.8v1.4M200 128.2v-1.4M200.7 126.8v1.4M203.1 128.2v-1.4M86.5 183.8v30.3M196.6 183.8v30.3M78.3 214.5h16.9M79 214.5v1.4M81.8 215.9v-1.4M83.7 214.5v1.4M84.9 215.9v-1.4M88.6 214.5v1.4"/>
<path d="M89.9 215.9v-1.4M91.7 214.5v1.4M94.5 215.9v-1.4M188.5 214.5h16.9M189.2 214.5v1.4M192 215.9v-1.4M193.9 214.5v1.4M195.1 215.9v-1.4M198.8 214.5v1.4M200 215.9v-1.4M201.9 214.5v1.4M204.7 215.9v-1.4"/>
</g>
<g fill="none" stroke="#000" stroke-width=".21" stroke-dasharray="1.3 .6" stroke-dashoffset="-.1">
<path d="M270.5 83.2v110M275.2 87.8v3.5M277 86.8v110M294.1 84.5v3.4M307.4 97.4l-1.6-2.1-1.7-1.9M261.9 100.7l1.5-2.1 1.8-1.9M196.4 134.9v14.9M197.5 134.9v14.9M87.1 184v30.1M197.3 184v30.1M278.4 190.6a1.66 1.66 0 0 0-2.4 .6 1.66 1.66 0 0 0 2.8 .1l-.1-.4-.3-.3M278.4 191.8a1.66 1.66 0 0 0-2.4 .6 1.66 1.66 0 0 0 2.8 0l-.1-.4-.3-.2"/>
<path d="M286.9 190.2v-110"/>
</g>
<g fill="none" stroke="#000" stroke-width=".21" stroke-dasharray="1.3 .6" stroke-dashoffset=".6">
<path d="M88 37.6a.71 .71 0 0 0-.7-.7M89.4 36.9a.71 .71 0 0 0-.8 .7M87.3 52.3a.71 .71 0 0 0 .7-.7M88.6 51.6a.71 .71 0 0 0 .8 .7M88.9 53h-1.2M280.7 78v1.2M281.9 76.6l1 .6M281.9 76.3v-1.2M282.4 77.5l-1-.6M283.2 79.2v-1.2M270.5 83.2l1 .6M273.7 82v1.2"/>
<path d="M276.2 83.2v-1.2M276.7 86.2l9.9-5.7M279.6 81v1.2M280.7 86.1v1.1M280.8 82.2v-1.2M283 83.1v1.1M283.2 87.2v-1.1M284.3 84.2v-1.1M287.1 80.8l-9.9 5.7M287.7 82v1.2M290.1 83.2v-1.2M268.6 107.5a.49 .49 0 0 1-.5 0 .49 .49 0 0 1-.2-.5"/>
<path d="M300.6 104.2a.49 .49 0 0 0 .5 0 .49 .49 0 0 0 .3-.5M196.3 129.6h1.3M197.6 155.1h-1.3M271.5 193.8l-1-.6M276 191.2v1.2M278.8 192.4v-1.2M279.6 192.8v1.2M280.8 194v-1.2M281.4 186.9l1 .6M282 186.9l11.6 6.8M282.9 187.2l-1-.6M283 194.8v1.2"/>
<path d="M284.3 196v-1.2M285 196.4v1.2M286.6 190.5l-9.9 5.8M287.8 197.6v-1.2M293.7 193.6l-11.7-6.7M293.9 193.5l-1-.5M282.4 200.1l-1-.5"/>
</g>
<path d="M88.6 37.6v14M88 51.6v-14M281.2 78.6a.6 .6 0 0 0-.5 .6 .6 .6 0 0 0 .6 .6 1.32 1.32 0 0 0 1.8-.7l-.3-.4M270 90.8v21.6M274.2 82.6a.6 .6 0 0 0-.5 .7 .6 .6 0 0 0 .6 .5 1.32 1.32 0 0 0 1.9-.6l-.4-.5M275.2 92.1v12.1M281.2 86.7a.6 .6 0 0 0-.5 .6 .6 .6 0 0 0 .6 .6 1.32 1.32 0 0 0 1.8-.7l-.3-.5M288.2 82.6a.6 .6 0 0 0-.5 .7 .6 .6 0 0 0 .6 .5 1.32 1.32 0 0 0 1.8-.6l-.3-.5M294.1 88.8v12.1" fill="none" stroke="#000" stroke-width=".21" stroke-dasharray="1.3 .6" stroke-dashoffset=".3"/>
<path d="M87.3 36.9h-5M94.3 36.9h-4.9M82.3 52.3h5M89.4 52.3h4.9M275.2 105.7v2.8M293.4 102.6v3.1M294.1 102.3v2.9" fill="none" stroke="#000" stroke-width=".21" stroke-dasharray="1.3 .6" stroke-dashoffset=".1"/>
<path d="M281.4 76.9v1.6M265.2 96.7a.6 .6 0 0 1 .6-.4 .6 .6 0 0 1 .5 .6M302.4 97.9a.6 .6 0 0 0-.6-.4 .6 .6 0 0 0-.5 .5M304.1 93.4a.6 .6 0 0 0-.7-.4 .6 .6 0 0 0-.5 .5M266.8 101.2a.6 .6 0 0 1 .6-.3 .6 .6 0 0 1 .5 .5M293.2 102.5v-1.5M293.7 102.2v-1.6" fill="none" stroke="#000" stroke-width=".21" stroke-dasharray="1.3 .6" stroke-dashoffset=".8"/>
<path d="M281.4 78.7v108.2M196.4 151.5v3.6M197.5 151.5v3.6" fill="none" stroke="#000" stroke-width=".21" stroke-dasharray="1.3 .6" stroke-dashoffset="-.2"/>
<text font-size="4.9" x="181.8" y="228.4">OUTSIDE VIEW</text>
<g font-size="4.2">
<text x="303.3" y="13.3">PART NO</text>
<text x="327.3" y="13.3">QTY</text>
<text x="375.6" y="13.3">NAME</text>
<text x="301.8" y="18.9">SS5016-48</text>
<text x="330" y="18.9">1</text>
<text x="358.7" y="18.9">COLUMN SUB W6 LF/RR</text>
<text x="304.8" y="25">SS4002</text>
<text x="330" y="25">1</text>
<text x="350.5" y="25">COLUMN BASE PLATE 8 x 8 (W6)</text>
<text x="304.8" y="31">SS4003</text>
<text x="330" y="31">1</text>
<text x="349.6" y="31">COLUMN JOINT PLATE 6 x 6 (W6)</text>
<text x="304.8" y="37">SS5006</text>
<text x="330" y="37">2</text>
<text x="341.8" y="37">COLUMN FLAG 9 x 8 3/16 w/TAB (3 BOLT)</text>
<text x="294" y="70">SS4003</text>
<text x="311.8" y="82.6">SS5006</text>
<text x="241.8" y="85.9">SS5006</text>
<text x="58.1" y="121.4">1/2</text>
<text x="131.3" y="121.3">1 TYP</text>
<text x="114.4" y="165.1">3 3/8 TYP</text>
<text x="299.9" y="164.9">SS5016-48</text>
<text x="57.4" y="173">49</text>
<text x="302.9" y="184.6">SS4002</text>
<text x="356.6" y="210.1">NOTES:</text>
<text x="356.6" y="214.3">1.</text>
<text x="366.6" y="214.3">SEAL WELD.</text>
<text x="58.1" y="223.7">1/2</text>
<text x="357.3" y="222.7">NOTES:</text>
<text x="357.3" y="226.9">1.</text>
<text x="367.3" y="226.9">SEAL WELD.</text>
<text x="357.3" y="231.1">2.</text>
<text x="367.3" y="231.1">HOT DIP GALVANIZE.</text>
<text x="365.1" y="255.9">COLUMN SUB LEFT FRONT</text>
<text x="285.5" y="261.4">MO</text>
<text x="308.3" y="261.3">8/8/2016</text>
<text x="334.3" y="261.6">RELEASED</text>
<text x="11.8" y="266.1">ZONE</text>
<text x="28.6" y="266.1">REV.</text>
<text x="87.1" y="266.1">REV. DESCRIPTION</text>
<text x="174.9" y="266.1">BY</text>
<text x="190.6" y="266.1">DATE</text>
<text x="208.5" y="266.1">APP'D</text>
<text x="227.1" y="266.1">DATE</text>
<text x="243.7" y="266.2">DO NOT SCALE</text>
<text x="330" y="266.7">SHEET 5 OF 8</text>
<text x="360.6" y="266.5">B</text>
<text x="368.4" y="266.6">COL-5</text>
<text x="416.7" y="266.5">(1)</text>
</g>
<g font-size="4">
<text x="33.6" y="7.1">8</text>
<text x="85.2" y="7.1">7</text>
<text x="137" y="7.1">6</text>
<text x="188.6" y="7.1">5</text>
<text x="240.3" y="7.1">4</text>
<text x="292.1" y="7.1">3</text>
<text x="343.8" y="7.1">2</text>
<text x="395.7" y="7.1">1</text>
<text x="4.9" y="29.8">F</text>
<text x="424.5" y="29.9">F</text>
<text x="4.8" y="76">E</text>
<text x="424.3" y="73.5">E</text>
<text x="4.7" y="117.6">D</text>
<text x="424.2" y="116.9">D</text>
<text x="4.7" y="159.3">C</text>
<text x="424.2" y="160.5">C</text>
<text x="4.8" y="204">B</text>
<text x="424.3" y="204">B</text>
<text x="4.8" y="246.1">A</text>
<text x="424.3" y="246.1">A</text>
<text x="33.6" y="274.3">8</text>
<text x="85.2" y="274.3">7</text>
<text x="137" y="274.3">6</text>
<text x="188.6" y="274.3">5</text>
<text x="240.3" y="274.3">4</text>
<text x="292.1" y="274.3">3</text>
<text x="343.8" y="274.3">2</text>
<text x="395.8" y="274.3">1</text>
</g>
<text font-size="3.2" x="83.6" y="212.3" transform="rotate(-90 83.6 212.3)">MK. INSIDE</text>
<g font-size="2.6">
<text x="245.7" y="249.3">FRACTIONAL ±1/4</text>
<text x="245.7" y="252.3">X.X</text>
<text x="245.7" y="255.3">X.XX</text>
<text x="262.9" y="252.3">±0.062</text>
<text x="262.9" y="255.3">±0.031</text>
<text x="245.7" y="258.3">X.XXX</text>
<text x="245.7" y="261.3">ANGULAR</text>
<text x="262.9" y="258.3">±0.010</text>
<text x="262.9" y="261.3">±0.5</text>
</g>
<g font-size="2.2">
<text x="359.5" y="262.8">SIZE</text>
<text x="365.3" y="262.7">DRAWING NO.</text>
<text x="417.5" y="262.8">REV</text>
</g>
<text font-size="2.1" x="14.7" y="269.4">THIS DRAWING AND THE INFORMATION CONTAINED ON IT ARE THE EXCLUSIVE PROPERTY OF HARSCO CORP. THE COPYING, REPRODUCING, TRANSMITTING, OR DISTRIBUTION OF THIS DRAWING OR ANY INFORMATION CONTAINED ON IT, WHETHER IN PART OR AS A WHOLE, WITHOUT THE PRIOR WRITTEN CONSENT OF HARSCO CORP IS PROHIBITED. © 2019 HARSCO CORPORATION. ALL RIGHTS RESERVED.</text>
<g font-size="2">
<text x="242.9" y="239.8">ALL DIMENSIONS ARE INCHES</text>
<text x="243.1" y="236.8">UNLESS OTHERWISE SPECIFIED:</text>
<text x="242.9" y="242.1">DIMENSIONS IN [ ] ARE METRIC</text>
<text x="242.9" y="244.4">REMOVE BURRS &amp; SHARP EDGES</text>
<text x="242.9" y="246.7">MACHINE FINISH: 125 MICRO</text>
</g>
<g font-size="1.7">
<text x="274.8" y="236.1">THIRD ANGLE PROJ</text>
<text x="292" y="236.1">JOB NO.</text>
<text x="328.5" y="236.1">MODEL</text>
<text x="274.8" y="242.5">CUSTOMER</text>
<text x="274.8" y="247.8">CUSTOMER PROJECT</text>
<text x="274.8" y="253.1">ESTIMATED DRY WEIGHT (LBS)</text>
<text x="274.8" y="258.4">DRAWN BY</text>
<text x="274.8" y="263.6">CHECKED BY</text>
<text x="302.2" y="263.6">DATE</text>
<text x="302.2" y="258.4">DATE</text>
<text x="328.2" y="258.3">STATUS</text>
</g>
</svg>
